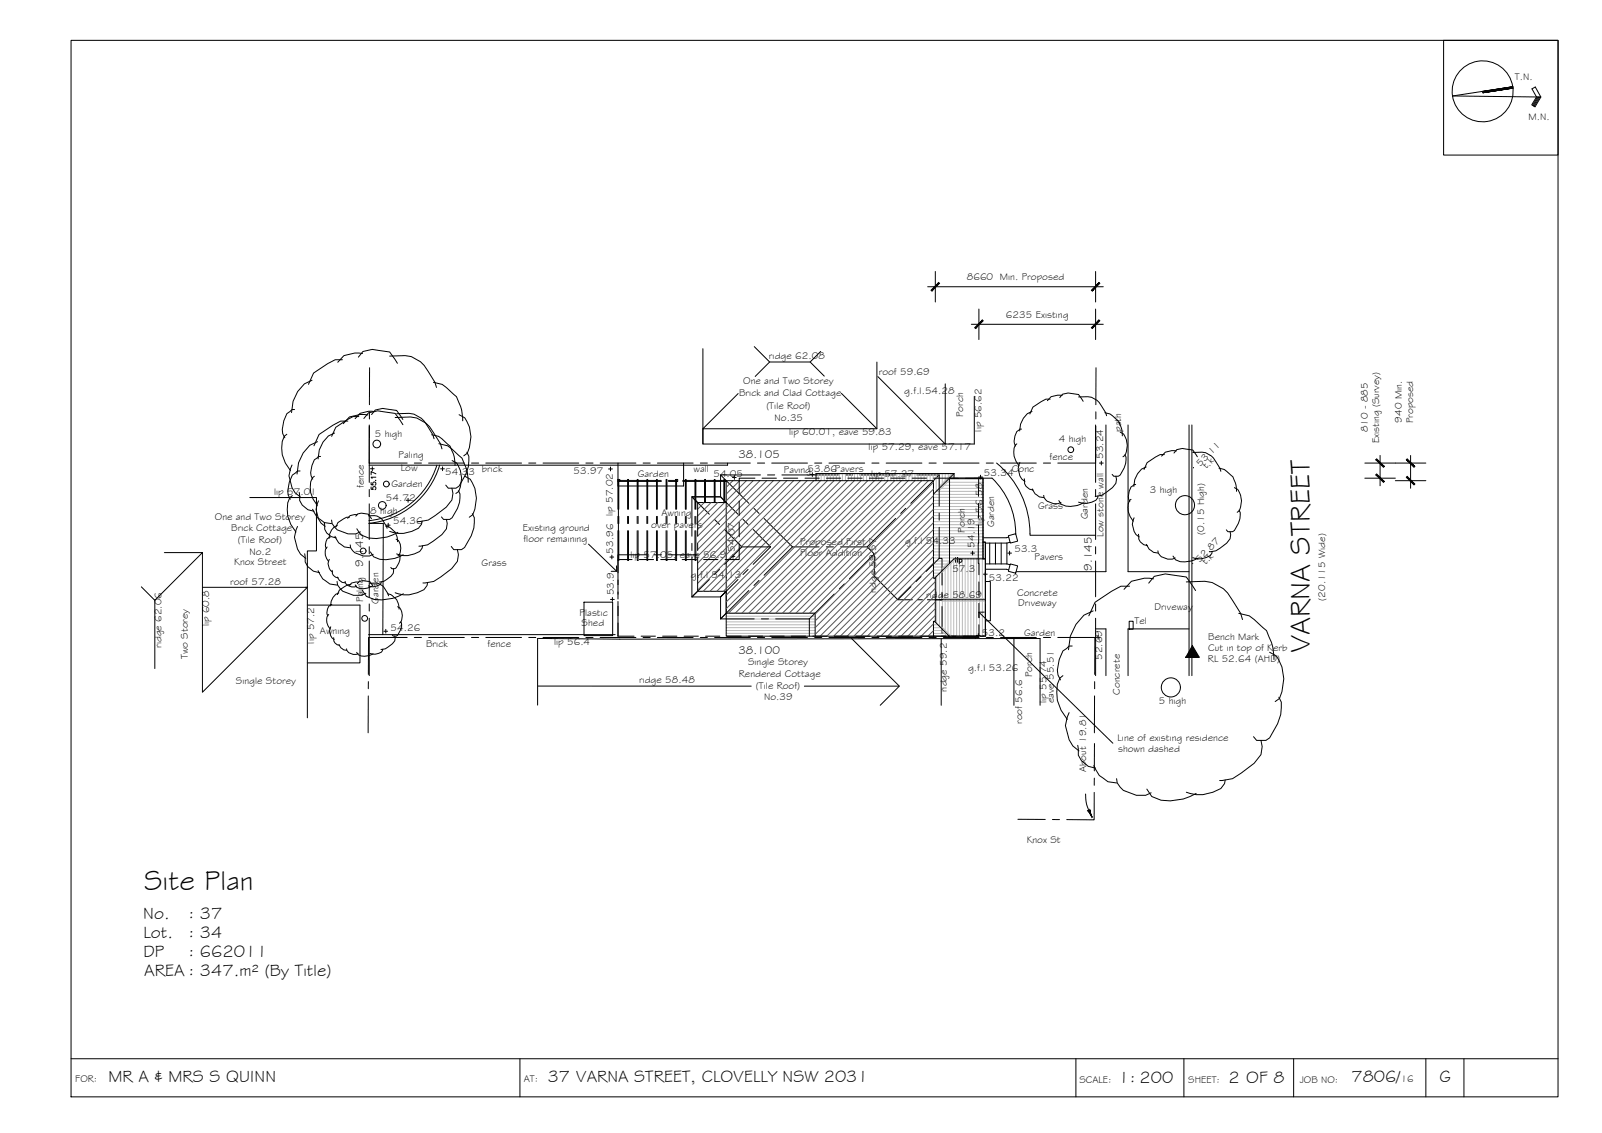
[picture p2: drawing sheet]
<svg xmlns="http://www.w3.org/2000/svg" width="420mm" height="297mm" viewBox="0 0 420 297" stroke-linecap="round" stroke-linejoin="round" font-family="sans-serif">
<!-- layer: HATCH -->
<g fill="none" stroke="#bababa" stroke-width=".26">
<path d="M214.6 124.2v1.8M215.4 124.2v1.8M216.2 124.2v1.8M217 124.2v1.8M217.8 124.2v1.8M218.6 124.2v1.8M219.4 124.2v1.8M220.1 124.2v1.8M220.9 124.2v1.8M221.7 124.2v1.8M222.5 124.2v1.8M223.3 124.2v1.8"/>
<path d="M224.1 124.2v1.8M224.9 124.2v1.8M225.7 124.2v1.8M226.5 124.2v1.8M227.3 124.2v1.8M228.1 124.2v1.8M228.9 124.2v1.8M229.7 124.2v1.8M230.4 124.2v1.8M231.3 124.2v1.8M232 124.2v1.8M232.8 124.2v1.8"/>
<path d="M233.6 124.2v1.8M234.4 124.2v1.8M235.2 124.2v1.8M236 124.2v1.8M236.8 124.2v1.8M237.6 124.2v1.8M238.4 124.2v1.8M239.2 124.2v1.8M240 124.2v1.8M240.8 124.2v1.8M241.6 124.2v1.8M242.4 124.2v1.8"/>
<path d="M243.1 124.2v1.8M244 124.2v1.8M244.7 124.2v1.8M244.8 129.6h13M244.8 130.4h13M244.8 131.2h13M244.8 132h13M244.8 132.8h13M244.8 133.6h13M244.8 134.4h13M244.8 135.2h13M244.8 136h13"/>
<path d="M244.8 136.8h13M244.8 137.6h13M244.8 138.3h13M244.8 139.1h13M244.8 139.9h13M245.5 124.2l.1 4.6h12.2M246.3 124.2v3.3M246.9 128h10.9M247.1 124.2v2.6M247.6 127.2h10.2M247.9 124.2v1.8M248.4 126.4h9.4"/>
<path d="M248.7 124.2v1M249 125.6h8.8M249 125.8l-2.7 2.8M249.5 124.2v.2M249.7 124.2l-3.4 3.4M250.2 124.7l-.7 .7M244.8 140.7h13M244.8 141.5h13M244.8 142.3h13M244.8 143.1h13M244.8 143.9h13M244.8 144.7h13"/>
<path d="M244.8 145.5h13M244.8 146.3h13M244.8 147.1h4.8M244.8 147.9h3.5M244.8 148.7h2.8M244.8 149.5h2.3M244.8 150.3h1.7M244.8 151h.9M244.8 147.9h.1M245.6 151.1v12.3M246.4 150.3v13.9M247 156.9h11.4"/>
<path d="M247 157.6h11.4M247.1 149.6v15.3M247.9 148.8v16.9M248.6 148.1v18.3M249 147.2l-2 1.9M249.4 147.3v19.5M250.1 146.6v20.2M250.6 146.5l-3.6 3.6M250.9 146.5v20.3M251.6 146.5v20.3M252.4 146.5v20.3M253.1 146.5v20.3"/>
<path d="M253.9 146.5v20.3M254.6 146.5v20.3M255.4 146.5v20.3M256.1 146.5v20.3M256.9 146.5v20.3v-9.6M257.6 146.5v20.3M258.4 146.5v20.3v-9.6M190.5 165.3h23.3M190.5 164.5h23.3M190.5 163.8h23.3M190.5 163h23.3M190.5 162.3h23.3"/>
<path d="M190.5 161.6h23.3M190.5 160.8h23.3M190.5 166h23.3M244.8 166.1h3.4M244.8 165.3h2.7M244.8 164.6h1.9M244.8 163.8h1.2M244.8 163.1h.4M247 164.4l2.5 2.4M247 165.3l1.5 1.5"/>
</g>
<!-- layer: BORDER -->
<g fill="none" stroke="#000" stroke-width=".26">
<path d="M18.6 10.6h390v277h-390zM378.6 10.6h30v30.1h-30zM396.8 22.7l-15.8 2.5 23.1 .2-1.4-2.6-.9 .5 1.2 2.1-1.3 2.1 .9 .5 1.5-2.6M396.8 23.1l-7.9 1.2M403.3 25.4l-1.3 2.2M403.5 25.4l-1.3 2.4M403.8 25.4l-1.4 2.5M18.6 277.6h390M136.4 277.6v10M282.2 277.6v10M310.5 277.6v10M339.3 277.6v10"/>
<path d="M374 277.6v10M383.9 277.6v10"/>
<circle cx="388.8" cy="23.9" r="8"/>
</g>
<g fill="#000" stroke="#000" stroke-width=".26">
<path d="M388.9 24l7.9-1.3zM388.9 24l7.9-1.3v.4z"/>
<path d="M388.9 24v.3l7.9-1.2zM388.9 24.3l7.9-1.2z"/>
</g>
<!-- layer: DIMENSION -->
<path d="M243.3 75.2h46.1M245.3 71.2v8M287.3 71.2v8M254.7 85h34.7M256.7 81v8M287.3 81v8M362 119.4v8M370 119.4v8.6M358 121.4h16M358 125.4h8M366 126h8" fill="none" stroke="#000" stroke-width=".26"/>
<!-- layer: 0 -->
<g fill="#000" stroke="#000" stroke-width=".26">
<path d="M246.2 74.1l-1.8 2.2 2-2zM246.2 74.1l-1.8 2.2-.2-.2z"/>
<path d="M288.2 74.1l-2 2 .3 .2zM288.2 74.1l.2 .2-1.9 2z"/>
<path d="M257.6 83.9l-1.8 2.2 2.1-2zM257.6 83.9l-1.8 2.2-.2-.2z"/>
<path d="M288.2 83.9l-2 2 .3 .2zM288.2 83.9l.2 .2-1.9 2z"/>
<path d="M361.1 124.3l-.2 .2 2.2 1.8zM360.9 124.5l2.2 1.8-.3 .2z"/>
<path d="M360.9 120.5l1.9 2 .3-.2zM360.9 120.5l.2-.2 2 2z"/>
<path d="M369.1 124.9l-.2 .2 2.2 1.8zM368.9 125.1l2.2 1.8-.3 .2z"/>
<path d="M368.9 120.5l1.9 2 .3-.2zM368.9 120.5l.2-.2 2 2z"/>
</g>
<!-- layer: BOUNDARY -->
<g fill="none" stroke="#000" stroke-width=".26">
<path d="M96.9 96.4v9.7M287.5 96.4l-.1 9.7M96.8 111.4v15.1M96.9 111.7l-.1 9.7h10M96.9 108v1.8M287.3 111.4v15.1M287.4 111.7l-.1 9.7h-9.9M287.4 108v1.8M96.8 128.3v1.9M96.8 132.1v9.3M108.7 121.4h1.8M112.4 121.4h9.4"/>
<path d="M123.7 121.4h1.8M127.4 121.4h9.4M138.7 121.4h1.8M142.4 121.4h9.4M153.7 121.4h1.8M157.4 121.4h9.4M168.7 121.4h1.8M172.4 121.4h9.4M183.7 121.4h1.8M187.4 121.4h9.4M198.7 121.4h1.8M202.4 121.4h9.4"/>
<path d="M213.7 121.4h1.8M217.4 121.4h9.4M228.7 121.4h1.8M232.4 121.4h9.4M243.7 121.4h1.8M247.4 121.4h9.4M258.7 121.4h1.8M262.4 121.4h9.4M273.6 121.4h1.9M287.3 128.3v1.9M287.3 132.1v9.3M96.8 143.3v1.9"/>
<path d="M96.8 147.1v9.4M96.8 158.3v1.9M287.3 143.3v1.9M287.3 147.1v9.4M287.3 158.3v1.9M96.6 178.7v1.9M96.7 167.1l-.1 9.7M96.8 167.1h10M96.8 162.1v15M108.7 167.1h1.8M112.4 167.1h9.4M123.7 167.1h1.8"/>
<path d="M127.4 167.1h9.4M138.7 167.1h1.8M142.4 167.1h9.4M153.7 167.1h1.8M157.4 167.1h9.4M168.7 167.1h1.8M172.4 167.1h9.4M183.7 167.1h1.8M187.4 167.1h9.4M198.7 167.1h1.8M202.4 167.1h9.4M213.7 167.1h1.8"/>
<path d="M217.4 167.1h9.4M228.7 167.1h1.8M232.4 167.1h9.4M243.7 167.1h1.8M247.4 167.1h9.4M258.7 167.1h1.8M262.4 167.1h9.4M273.6 167.1h1.9M277.4 167.1h9.9M287.1 178.7v1.9M287.2 167.1l-.1 9.7M287.3 162.1v15"/>
<path d="M96.6 182.4l-.1 9.7M287 194.9v7.2M287.1 182.4l-.1 9.7M267 214.8h7.1M276 214.9h1.9M287 207.7v7.2h-7.2M287 204v1.9"/>
</g>
<!-- layer: EXISTING -->
<g fill="none" stroke="#000" stroke-width=".26">
<path d="M290.1 111.4v38.5h-23.6M295.9 111.4v38.5h16M311.9 111.4v65.7M312.6 111.4v65.7M114.6 121.9a20.8 20.8 0 0 1-17.8 14.6M115.3 121.9a21.5 21.5 0 0 1-18.5 15.3h3.7l-.1 29.2M162.1 125.7h.5v.5h-.5zM162.1 121.4v6h17.2v-6M177.3 125.7h.4v.5h-.4zM190.8 121.4v.6h-94M193.9 131.4v3.7M193.9 137v3.7"/>
<path d="M198 125.4h-4.1v4.1M199.9 125.4h3.7M205.5 125.4h3.7M211.1 125.4h3.8M216.8 125.4h3.7M222.4 125.4h3.7M228 125.4h3.7M233.6 125.4h3.8M239.3 125.4h3.7M244.9 125.4h6.4M253.2 125.4h3.5l-.1 4.7M256.6 137.6v10.1h.1v3"/>
<path d="M256.6 132v3.8M256.7 125.4l3.5-.1a20.2 20.2 0 0 1 6.2 14.6M261.4 121.4a24 24 0 0 1 8.7 18.9h17.2M153.2 157.9h7.5v8.7h-7.5zM162.1 152.1v3.7M162.1 157.7v3.7M165.8 146.7h-3.7v3.5M167.7 146.7h3.7M173.3 146.7h3.7M178.9 146.7h3.8M184.5 146.7h3.8M193.9 142.6v4.1h-3.7"/>
<path d="M256.7 152.6v3.7M256.7 158.2v3.7M258.5 147.8h5.6M258.5 149.2h5.4l.6 .2M258.5 142.4h5.6M259.6 142.4v5.4M261.1 142.4v5.4M262.6 142.4v5.4M264.1 142.4v5.4M264.1 147.8l.8 .3M264.5 140.5l1.9-.6 .5 2-1.9 .5zM264.5 140.8l-.6 .2h-6.1"/>
<path d="M264.9 142.2l-.8 .2M265 147.8l1.9 .6-.5 1.9-1.9-.5zM96.7 166.4h64.6M162.1 163.3v3.5h4.2M168.2 166.8h3.7M173.8 166.8h3.7M179.4 166.8h3.8M185 166.8h3.8M190.7 166.8h3.7M196.3 166.8h3.7M201.9 166.8h3.8M207.5 166.8h3.8"/>
<path d="M213.2 166.8h3.7M218.8 166.8h3.7M224.4 166.8h3.8M230 166.8h3.8M235.7 166.8h3.7M241.3 166.8h3.7M246.9 166.8h3.8M256.7 163.8v3h-4.2M287.3 164.9h2.8v12.2M311.9 164.9h-16v12.2"/>
</g>
<!-- layer: ROOFPLAN EXIST. -->
<g fill="none" stroke="#000" stroke-width=".26">
<path d="M184.3 91.4v25h71.2v-12.5M197.8 90.9l4.1 4h10.6l2.8-2.8M201.9 94.9l-3.8 3.8M212.5 94.9l3.7 3.7M230 94.9v17.5h-45.7v4M230.2 98.7l17.7 17.7v-15.8M193.6 103.2l-9.3 9.2M220.7 103.1l9.3 9.3M65.5 130.4h17.5v14h-2.4v9.6M162.1 133.5v-7.8h.2v7.8M162.1 139.1v7.8h.2v-7.8M162.1 135.4v1.9"/>
<path d="M162.1 126.2h11.4M162.1 126h11.3M162.2 125.7v21.2M162.3 135.4v1.9M164.6 133.5v-7.8h.2v7.8M164.6 139.1v7.8h.2v-7.8M164.6 135.4v1.9M164.8 135.4v1.9M167.1 133.5v-7.8h.3v7.8M167.1 139.1v7.8h.3v-7.8M167.1 135.4v1.9M167.4 135.4v1.9"/>
<path d="M169.7 133.5v-7.8h.2v7.8M169.7 139.1v7.8h.2v-7.8M169.7 135.4v1.9M169.9 135.4v1.9M172.2 133.5v-7.8h.2v7.8M172.2 139.1v7.8h.2v-7.8M172.2 135.4v1.9M172.4 135.4v1.9M174.7 133.5v-7.8h.2v7.8M174.7 139.1v7.8h.2v-7.8M174.7 135.4v1.9M174.9 135.4v1.9"/>
<path d="M175.3 126h1.9M175.3 126.2h1.9M177.2 133.5v-7.8h.2v7.8M177.2 139.1v7.8h.2v-7.8M177.2 135.4v1.9M177.4 135.4v1.9M179.1 126h11.3M179.1 126.2h11.4M179.8 133.5v-7.8h.2v7.8M179.8 139.1v7.8h.2v-7.8M179.8 135.4v1.9M180 135.4v1.9"/>
<path d="M182.3 133.5v-7.8h.2v7.8M182.3 139.1v7.8h.2v-7.8M182.3 135.4v1.9M182.5 135.4v1.9M184.8 131.8v-6.1h.2v6.1M187.3 131.8v-6.1h.2v6.1M189.9 131.8v-6.1h.2v6.1M249 125.4h8.8v21.1h.7v20.3h-13.7M40.6 157.4v17.9M43.1 144.9h10l-12.5 12.5-3.5-3.5M53.1 144.9v36.6l27.5-27.5M53.1 154h27.5"/>
<path d="M80.6 154v34.2M80.6 158.6h13.8v15.2h-13.8M162.1 155.2v1.8M162.1 158.9v7.9M169.7 145.5h-7.6v7.8M171.6 145.5h1.9M175.3 145.5h7.7M257.8 142.1h.6v4.4M258.5 152.5h1.2v10.3h-1.2M141 179.9h56M211 179.9h24.8M223.4 167.4l12.5 12.5-5 5"/>
<path d="M246.9 167.4v17.5M265.9 167.4v17.5M141 184.9v-17.5l21.5 .2 110.3-.2v17.5"/>
</g>
<!-- layer: NEWWORK -->
<path d="M190.5 126h54.3v25.6h.5v11.3h-.5v3.9h-31v-6h-23.3zM214 124.2h36.2v1.2M214 124.2h36.2l-5.4 5.4M214 124.2v1.8M249 125.4h8.8v21.1M249 125.4v22.3M245.3 157.2h13.2M257.8 142.1h.6v4.4M257.8 146.5h.6l.1 20.3h-13.7M257.8 146.5h-7.6l-5.1 5.1M190.5 160.8v6h23.3M245.1 162.9l3.9 3.9" fill="none" stroke="#000" stroke-width=".26"/>
<!-- layer: VEGSPREAD -->
<g fill="none" stroke="#000" stroke-width=".26">
<path d="M81.8 99.7l-2 .9-1.7 2.1-1.2 2.5-.4 3M89.8 94.3h-1.9l-2 1.1-3.7 2.4-1.3 3M94 93.6l1.2-1.4 2.4-.6 4.6 .7 2 2.9M95.1 92.7l-2.1-.1-2.8 .6-1.6 1.8M102.2 93.4l4-.2a7.4 7.4 0 0 1 6.1 4.2l1.8 2.8 .4 1.4M75.2 113.8l-.6 .6a8.3 8.3 0 0 0 1.6 9M77.3 107.4h-.7l-1.4 1.1-.8 1.8-.4 2.3 .2 1.1 .5 1.1M83.3 115.8l-2 .9-1.8 2.1-1.2 2.5-.4 3M84.1 119.7h-.6l-1 .8-.7 1.5-.3 1.9 .1 .8 .4 .9M87.7 113.5a6.9 6.9 0 0 0-4.3 6.8M91.2 110.4h-1.8l-2.1 1.1-3.6 2.4-1.4 3M94.1 109.2h-1.5l-4.5 2.8-1.1 2.4"/>
<path d="M95.4 109.7l1.2-1.5 2.5-.5 4.5 .7 2.1 3M96.5 108.8l-2-.1-2.9 .6-1.6 1.8M97.5 108.7l.9-1.2 2-.4 3.6 .5 1.6 2.4M98.3 107.9l-1.6-.1-2.3 .6-1.3 1.4M103.6 109.5l4.1-.2a7.5 7.5 0 0 1 6.1 4.2l1.7 2.8 .4 1.4M104 108.5l3.3-.1a5.9 5.9 0 0 1 4.8 3.3l1.4 2.3 .3 1M113.2 114l1.8 .4 .9 .6 2.2 2 .4 1.1a7.7 7.7 0 0 1 .8 3.9M113.7 100.2l2.3 .6 3.7 3.2a12.1 12.1 0 0 1 1.7 6.3M115.1 116.3l2.3 .6 3.8 3.2a12.1 12.1 0 0 1 1.6 6.3M120.4 108.7l1.5 .8a8.9 8.9 0 0 1 .7 9.3l-1 .7M122.4 118.5l.6 1.1a10.6 10.6 0 0 1-2.6 7.8l-.8 .6h-2l-.7-.8M266.7 116.4a3.1 3.1 0 0 0-.7 3.2l.5 1.3 .8 1.2"/>
<path d="M267.9 112.5a2.26 2.26 0 0 0-1.7 1.8l-.2 1.3 .4 1.3M270.7 107.9a5.2 5.2 0 0 0-3.3 5.1M275.4 104.6h-1.1l-3.4 2.1-.8 1.8M277.9 104.2l.8-.9 1.4-.3 2.8 .4 1.2 1.8M278.6 103.7l-1.2-.1-1.7 .4-1 1M282.9 104.1a5.1 5.1 0 0 1 6 2.4l1.1 1.7 .2 .8M289.8 108.2a5.4 5.4 0 0 1 3.9 3.1l.5 1.3 .2 1.7M293.8 113.3l.9 .5a5.5 5.5 0 0 1 .4 5.6l-.6 .4M295 119.2a4 4 0 0 1-.2 3.5l-1 1.8-.5 .4h-1.2l-.4-.5M305.4 119.2h-1.1l-3.5 2.1-.8 1.8M307.9 118.8l.7-.9 1.5-.3 2.7 .4 1.2 1.8M308.5 118.2l-1.2-.1-1.7 .4-.9 1.1"/>
<path d="M312.8 118.6a5 5 0 0 1 6.1 2.4l1 1.7 .3 .9M76.6 121.9l-.8 2.8 .8 3.2 .8 1.3 1.3 1.1M76.7 129.9l-.7 .6a8.4 8.4 0 0 0 1.6 9M78 138l-.4 1a6.5 6.5 0 0 0 2.6 7.4M78.5 129.1l.1 .8a3.8 3.8 0 0 0 3.8 4.1M78.7 123.5h-.7l-1.3 1.1-.8 1.8-.4 2.3 .1 1.1 .5 1.1M82 133.5l1.2 2.2 1.9 1.3 1.9 .3M82.5 124.9l-.6 .4a6.6 6.6 0 0 0 1.3 7.2M83.5 131.3a5 5 0 0 0 1.8 6.7M85.1 137l.1 .7a3 3 0 0 0 3 3.3M87 136.3l.1 1 .7 .9a5.9 5.9 0 0 0 6.7 1.2M88.5 137.8a3.5 3.5 0 0 0-2.2 3.4"/>
<path d="M91.6 135.6h-.7l-2.3 1.4-.5 1.2M93.3 135.3l.5-.6 1-.2 1.8 .3 .8 1.2M93.6 138.6l1.1 1.6a9.9 9.9 0 0 0 9.7-.6M93.8 135a2.61 2.61 0 0 0-2.6 .9M96.6 135.2a3.4 3.4 0 0 1 4.1 1.7l.8 1.6M101.2 138a4 4 0 0 1 3.1 4M110.7 136.6l-.1 .8-.8 1.1a8.3 8.3 0 0 1-7.6 .8M117.1 136.2l.2 1.1-.2 1.4-1.2 1.5-3.8 2.6-2.2 .4M118.5 128l.3 1.3-.3 1.8-1.5 1.9-4.7 3.3-2.8 .5M118.6 120.7l1.2 .7a7.3 7.3 0 0 1 .5 7.4l-.7 .6M120.2 128.6l.4 .9a8 8 0 0 1-2.7 6.7h-1.6l-.5-.7M121.8 124.8l1.5 .8a8.9 8.9 0 0 1 .7 9.3l-.9 .7"/>
<path d="M123.9 134.7l.5 1a10.6 10.6 0 0 1-2.6 7.8l-.8 .6h-2l-.7-.8M267.5 121.2a3.8 3.8 0 0 0 1.3 5M268.6 125.5l.1 .5a2.29 2.29 0 0 0 2.3 2.5M270.7 128.2a3.1 3.1 0 0 0 3 2.2M273.7 129.9l.1 .5a3.3 3.3 0 0 0 4.5 1.3M277.7 131.2l.6 1a6.1 6.1 0 0 0 5.9-.4M288 130l-.1 .5-.5 .7a5 5 0 0 1-4.5 .4M292.7 124.9l.1 .8-.1 1-.9 1.1-2.9 2.1-1.7 .2M296.6 130.9a3.1 3.1 0 0 0-.7 3.2l.5 1.3 .8 1.2M297.4 135.8a3.8 3.8 0 0 0 1.4 5M297.9 127a2.26 2.26 0 0 0-1.8 1.8l-.2 1.4 .4 1.3M300.6 122.4a5.2 5.2 0 0 0-3.2 5.1"/>
<path d="M319.7 122.7a5.5 5.5 0 0 1 4 3.1l.5 1.3 .1 1.7M322.6 139.4l.2 .8-.2 1.1-.9 1.1-2.8 2-1.7 .2M323.8 127.8l.8 .5a5.5 5.5 0 0 1 .4 5.6l-.5 .4M325 133.7a4 4 0 0 1-.2 3.5l-1 1.9-.5 .3h-1.3l-.4-.5M79.9 145.2l.1 .8a3.8 3.8 0 0 0 3.8 4.1M83.4 149.6l1.2 2.2 1.9 1.3 1.9 .3M85.8 143.4a2.94 2.94 0 0 0 .4 3.8M86.4 146.7a2.43 2.43 0 0 0 .8 3.3M86.6 140.8a1.84 1.84 0 0 0-1.3 2.1l.3 .9M87 158.5a1.88 1.88 0 0 0-1.3 2.1l.3 .9M87.1 149.5a1.68 1.68 0 0 0 1.6 2M87.8 140.6a4.1 4.1 0 0 0 4 3"/>
<path d="M88.4 152.4l.1 1 1.4 1.6 2.8 1.1h2l1.3-.6M88.5 151.3a2.03 2.03 0 0 0 2 1.5M88.9 155.4a3.4 3.4 0 0 0-2.2 3.4M90.5 152.4l.1 .4a2.2 2.2 0 0 0 2.9 .9M91.8 142.8l.2 .8a4.4 4.4 0 0 0 5.9 1.7M92 153.3h-.7l-2.3 1.4-.5 1.2M93.2 153.3a2.7 2.7 0 0 0 3.7 .7l.6-.3M93.7 153l.5-.6 1-.2 1.8 .3 .8 1.2M94.1 152.6a2.5 2.5 0 0 0-2.5 1M95 154.7l1.1 1.7a10.1 10.1 0 0 0 9.7-.7M97 152.9a3.4 3.4 0 0 1 4 1.6l.9 1.7M97.1 144.7l.9 1.3a8 8 0 0 0 7.8-.5"/>
<path d="M100 152.5v.4a2.89 2.89 0 0 1-3.4 .7M101.6 155.7a3.9 3.9 0 0 1 3.1 4M103.1 149.1l.1 .5a3.9 3.9 0 0 1-3.5 3h-.2M103.9 141.4a2.81 2.81 0 0 1 .5 4.3M104.3 159.1a2.58 2.58 0 0 1 1.1 3.4l-.3 .6-.3 .3M104.7 145.3a3.4 3.4 0 0 1-1.1 3.8h-.8l-.3-.3M110.8 143.1l-.1 .6-.6 .9a6.6 6.6 0 0 1-6.1 .6M112.1 152.7l-.1 .8-.8 1.1a8.2 8.2 0 0 1-7.6 .8M120 144.1l.2 1.3-.2 1.8-1.5 1.9-4.7 3.3-2.9 .4M296.3 153.7h-2.3l-2.4 1.3-4.4 2.9-1.6 3.6M298.6 140.1l.1 .4a2.28 2.28 0 0 0 2.2 2.5M300.7 142.7a3.1 3.1 0 0 0 3 2.3"/>
<path d="M301.3 152.9l1.4-1.8 2.9-.6 5.5 .8 2.5 3.5M302.6 151.8l-2.5-.2-3.4 .8-1.9 2.1M303.7 144.4l.1 .6a3.2 3.2 0 0 0 4.4 1.3M307.6 145.8a2.5 2.5 0 0 0 3.1 1.5l1.7-.2 1.7-.7M311.1 152.6l4.9-.2a8.8 8.8 0 0 1 7.3 5l2.1 3.4 .5 1.6M317.9 144.6l-.1 .5a4.4 4.4 0 0 1-4.5 1.3l-.5-.2M86.2 161.1a2.84 2.84 0 0 0 .4 3.8M86.7 164.3a2.49 2.49 0 0 0 .9 3.4M87.5 167.2a1.66 1.66 0 0 0 1.6 2M88.9 169a2.08 2.08 0 0 0 2 1.5M90.9 170.1l.1 .4a2.17 2.17 0 0 0 2.9 .8M93.5 171a2.72 2.72 0 0 0 3.8 .7l.6-.3"/>
<path d="M100.4 170.2l-.1 .3a2.95 2.95 0 0 1-3.3 .8M103.5 166.8v1.2a5.2 5.2 0 0 1-3.6 2.3M105.1 163a3.4 3.4 0 0 1-1.1 3.8h-.8l-.3-.4M278.8 177.1l-.8 .7a10 10 0 0 0 1.9 10.8M281.2 169.4h-.8l-1.6 1.3-1 2.2-.5 2.8 .2 1.3 .6 1.3M286.7 160.2l-2.4 1.1-2.1 2.4-1.5 3.1-.5 3.5M324.9 160.8l2.7 .7 1.3 .9 3.3 2.9 .6 1.7a11.8 11.8 0 0 1 1.3 5.9M333 171l1.8 1a10.8 10.8 0 0 1 .8 11.1l-1.2 .8M280.4 186.8l-.5 1.2-.5 2.2 1 3.7 1 1.7 1.6 1.3M282.7 195.4l.1 2.6 .8 1.4 1.8 1.5 1.9 .5M330.7 194.1l.3 1.6-.3 2.1-1.8 2.3-5.6 4-3.4 .5M335.4 182.8l.6 1.3-.1 3.2-.8 2.5-2.1 3.7-1 .6h-2.4l-.8-1"/>
<path d="M286.9 200.7l1.4 2.6 2.3 1.6 2.2 .4M292.8 204.1l.2 1.2 1.6 1.9 3.4 1.3h2.5l1.4-.7M300.8 206.9l1.3 1.9a11.9 11.9 0 0 0 11.6-.8M321.3 204.5l-.1 .9-1 1.3a10 10 0 0 1-9.1 1"/>
<circle cx="98.8" cy="116.4" r="1.01"/>
<circle cx="280.8" cy="117.9" r=".75"/>
<circle cx="100.3" cy="132.5" r="1.01"/>
<circle cx="101.3" cy="126.9" r=".75"/>
<circle cx="310.8" cy="132.4" r="2.51"/>
<circle cx="95.2" cy="144.4" r=".75"/>
<circle cx="95.6" cy="162.1" r=".75"/>
<circle cx="307.1" cy="180.2" r="2.51"/>
</g>
<!-- layer: TEXT -->
<path d="M296.1 162.9h1.1v2h-1.1zM284.7 208.2l.2 2.2 .7 2.2 .2-.2v-.3M285.2 212.4l1.3 1.9" fill="none" stroke="#000" stroke-width=".26"/>
<g fill="#000" stroke="#000" stroke-width=".26">
<path d="M285.7 212.5l.1-.1 .1 .9zM286.1 213.4l.4 .9z"/>
<path d="M312.7 169.3l1.8 3h-3.5zM311 172.3h3.5z"/>
<path d="M285.7 212.5l.2 .8zM285.4 212.7l.3 .3v-.5z"/>
<path d="M285.8 212.4l.1 1zM285.8 212.4l.1 1z"/>
<path d="M285.9 212.9l.1 .5zM285.9 212.9l.1 .5z"/>
<path d="M286 213l.1 .6zM286 213l.1 .6z"/>
</g>
<!-- layer: BLD_ADJ -->
<path d="M80.1 154h.5M80.6 147.9h.1" fill="none" stroke="#545454" stroke-width=".26"/>
<!-- layer: HGTS_11 -->
<g fill="none" stroke="#000" stroke-width=".26">
<path d="M97.1 122.9h1M97.3 127.7v.6h.6a.44 .44 0 0 1 0-.6 .44 .44 0 0 1 .6 .1 .44 .44 0 0 1-.2 .6M97.3 126.5v.6h.6a.45 .45 0 0 1 0-.6 .45 .45 0 0 1 .6 .1 .45 .45 0 0 1-.2 .6M97.6 122.4v1M98.5 125.9v.1M98.6 125.1h-1.3l.3 .3M98.6 124.2l-1.3-.6v.9M101.3 137.7h1M101.8 137.2v1M106.5 131.2h1M107 130.7v1M115.6 122.9h1"/>
<path d="M116.1 122.4v1M159.6 123h1M160.1 122.4v1.1M192.1 125.2h1M192.6 124.7v1M212.5 124.4h1.1M213 123.9v1M256.7 125.1h1M257.2 124.6v1M288.4 121.4h1M288.8 120.9v1M313 122.5v.2"/>
<path d="M160 146h1M160.1 157.2h1M160.5 145.5v1M160.6 156.6v1M191.7 145.9h1M192.2 145.3v1.1M250.6 146.2v1.2M251.1 146.2h.1M251.1 146.6v.8M251.6 146.8a.4 .4 0 0 1 .6-.1 .4 .4 0 0 1 0 .6 .4 .4 0 0 1-.6-.1M251.6 146.6v1.2M254.6 145h1"/>
<path d="M255.1 144.5v1M257.9 150.5h1M258.4 150v1M264.3 145h1M264.8 144.5v1M312.8 147.7v.1M100.7 165.5h1M101.2 165v1M256.1 166.6h1M256.6 166.1v1M287.5 167.1h1M288 166.6v1"/>
</g>
<!-- layer: 0 -->
<path d="M154.4 142.7l7.3 7.1M161.7 148.4v1.4h-1.4M256.7 160.5l35.2 34.4M258.2 160.5h-1.5l.1 1.4" fill="none" stroke="#000" stroke-width=".26"/>
<!-- layer: ROOFPLAN NEW -->
<g fill="none" stroke="#000" stroke-width=".26">
<path d="M181.5 130.3h7.5l1.5 1.5h-7.5zM181.5 130.3l4.5 4.5M183 131.8v8.8M187.4 136.2l1.3 1.3M189 124.5l7.4 7.5M189 130.3l4.6 4.5M190 138.8l4.6 4.6-4.6 4.5M194.9 136.2l1.3 1.3M197.5 138.8l4.6 4.6-4.6 4.5M197.7 133.3l1.4 1.3M199.4 124.5h-10.4v5.8h-7.5v10.3M200.4 135.9l7.4 7.5h7"/>
<path d="M201.3 124.5h1.9M205.1 124.5h14.8M221.7 124.5h1.9M225.5 124.5h9.4M234.9 135.9l-7.5 7.5h-6.9M236.7 124.5h1.9M237.5 133.3l-1.3 1.3M240.5 124.5h5.8M246.3 124.5l-7.4 7.5M246.3 124.5v8.1M246.3 134.5v1.9M246.3 138.3v8.1"/>
<path d="M181.5 156.5l1.5-1.5h7.5l-1.5 1.5zM181.5 142.4v1.9M181.5 146.2v10.3l4.5-4.6M183 142.4v1.9M183 146.2v8.8M188.7 149.3l-1.3 1.3M189 156.5l1.5-1.5v5.8l-1.5 1.5zM193.6 151.9l-4.6 4.6M194.6 143.4h7.5M196.2 149.3l-1.3 1.3M196.4 154.8l-7.4 7.5h8.8M199.1 152.2l-1.4 1.3"/>
<path d="M207.8 143.4l-7.4 7.4M216.7 143.4h1.9M218.8 155.7l-6.5 6.6M221.5 153.1l-1.4 1.3M227.4 143.4l1.9 1.8-6.5 6.6M229.3 145.2v5.9l6.2 6.1h3.8M238.9 153.8l-3.4 3.4M240.6 157.2h1.3M241.6 151.1l-1.4 1.4M243.2 157.2h3.9M246.3 146.4h.8v7M246.3 146.4l-3.4 3.4"/>
<path d="M247.1 155.3v1.9M247.1 159v7M199.7 162.3h1.9M203.4 162.3h8.9M212.3 162.3v4.5"/>
</g>
<!-- layer: HATCH -->
<g fill="none" stroke="#545454" stroke-width=".26">
<path d="M184.7 131.8l-1.7 1.7M186.5 131.8l-3.5 3.5M188.2 131.8l-5.2 5.2M190 131.8l-7 7M192.2 126l-1.7 1.8M194 126l-3.5 3.5M195.8 126l-5.3 5.3M197.5 126l-14.5 14.6M199.3 126l-16.3 16.3M201.1 126l-18.1 18.1M202.8 126l-19.8 19.9M204.6 126l-21.6 21.6"/>
<path d="M206.4 126l-23.4 23.4M208.1 126l-25.1 25.2M209.9 126l-26.9 26.9M211.7 126l-28.7 28.7M213.5 126l-29.1 29M215.2 126l-29 29M217 126l-29 29M218.7 126l-29 29M220.5 126l-30 30.1M222.3 126l-31.8 31.8M224.1 126l-33.6 33.6M225.8 126l-34.7 34.8"/>
<path d="M227.6 126l-34.8 34.8M229.3 126l-34.7 34.8M231.1 126l-34.7 34.8M232.9 126l-34.8 34.8M234.7 126l-34.8 34.8M236.4 126l-34.7 34.8M238.2 126l-34.8 34.8M240 126l-34.8 34.8M241.7 126l-34.7 34.8M243.5 126l-34.7 34.8M244.8 126.4l-34.3 34.4M244.8 128.2l-32.5 32.6"/>
<path d="M244.8 130l-31 31M244.8 131.8l-31 31M244.8 133.5l-31 31M244.8 135.3l-31 31M244.8 137l-29.7 29.8M244.8 138.8l-27.9 28M244.8 140.6l-26.2 26.2M244.8 142.4l-24.4 24.4M244.8 144.1l-22.6 22.7M244.8 145.9l-20.9 20.9M244.8 147.7l-19.1 19.1M244.8 149.4l-17.3 17.4"/>
<path d="M244.8 151.2l-15.6 15.6M245.3 152.5l-14.3 14.3M245.3 154.3l-12.5 12.5M245.3 156l-10.8 10.8M245.3 157.8l-9 9M245.3 159.6l-7.2 7.2M244.8 163.6l-3.2 3.2M244.8 165.3l-1.4 1.5M245.3 161.3l-5.5 5.5"/>
</g>
<g font-size="7.5">
<text x="343.5" y="171.2" transform="rotate(-90 343.5 171.2)">VARNA STREET</text>
<text x="37.8" y="233.3">Site Plan</text>
</g>
<g font-size="4.5">
<text x="37.6" y="240.8">No.</text>
<text x="37.6" y="245.8">Lot.</text>
<text x="49.4" y="240.8">: 37</text>
<text x="49.4" y="245.8">: 34</text>
<text x="37.6" y="250.9">DP</text>
<text x="49.4" y="250.9">: 662011</text>
<text x="37.8" y="255.9">AREA : 347.m² (By Title)</text>
<text x="28.4" y="283.6">MR A &amp; MRS S QUINN</text>
<text x="143.6" y="283.6">37 VARNA STREET, CLOVELLY NSW 2031</text>
<text x="293.4" y="283.9">1: 200</text>
<text x="322.2" y="283.9">2 OF 8</text>
<text x="354.4" y="283.8">7806/</text>
<text x="377.6" y="283.8">G</text>
</g>
<g font-size="3">
<text x="193.7" y="120">38.105</text>
<text x="95.2" y="148.6" transform="rotate(-90 95.2 148.6)">9.145</text>
<text x="286.3" y="149.6" transform="rotate(-90 286.3 149.6)">9.145</text>
<text x="193.7" y="171.5">38.100</text>
</g>
<g font-size="2.6">
<text x="397.3" y="21">T.N.</text>
<text x="400.9" y="31.6">M.N.</text>
<text x="253.6" y="73.5">8660 Min. Proposed</text>
<text x="263.8" y="83.3">6235 Existing</text>
<text x="201.7" y="94">ridge 62.08</text>
<text x="194.9" y="100.8">One and Two Storey</text>
<text x="230.5" y="98.2">roof 59.69</text>
<text x="193.9" y="103.8">Brick and Clad Cottage</text>
<text x="201" y="107.3">(Tile Roof)</text>
<text x="237.2" y="103.2">g.f.l.54.28</text>
<text x="203.1" y="110.4">No.35</text>
<text x="252.6" y="109.4" transform="rotate(-90 252.6 109.4)">Porch</text>
<text x="257.4" y="113.1" transform="rotate(-90 257.4 113.1)">lip 56.62</text>
<text x="294" y="113.3" transform="rotate(-90 294 113.3)">path</text>
<text x="358.8" y="113.4" transform="rotate(-90 358.8 113.4)">810 - 885</text>
<text x="367.7" y="110.8" transform="rotate(-90 367.7 110.8)">940 Min.</text>
<text x="370.6" y="111" transform="rotate(-90 370.6 111)">Proposed</text>
<text x="98.3" y="114.7">5 high</text>
<text x="207" y="114.2">lip 60.01, eave 59.83</text>
<text x="227.8" y="118.1">lip 57.29, eave 57.17</text>
<text x="277.7" y="115.9">4 high</text>
<text x="361.7" y="116.3" transform="rotate(-90 361.7 116.3)">Existing (Survey)</text>
<text x="104.5" y="120">Paling</text>
<text x="105.1" y="123.4">Low</text>
<text x="116.8" y="124.5">54.33</text>
<text x="126.4" y="123.6">brick</text>
<text x="150.4" y="124.4">53.97</text>
<text x="167.2" y="125">Garden</text>
<text x="181.9" y="123.7">wall</text>
<text x="187.1" y="125">54.05</text>
<text x="205.6" y="123.9">Paving53.86Pavers</text>
<text x="228.5" y="125">lip 57.27</text>
<text x="258.1" y="124.8">53.34</text>
<text x="265.4" y="123.6">Conc</text>
<text x="275.3" y="120.7">fence</text>
<text x="289.4" y="120.3" transform="rotate(-90 289.4 120.3)">53.24</text>
<text x="314.8" y="122.4" transform="rotate(-45 314.8 122.4)">53.11</text>
<text x="316.4" y="123.1" transform="rotate(-45 316.4 123.1)">t.k</text>
<text x="71.9" y="129.8">lip 57.01</text>
<text x="95.4" y="128" transform="rotate(-90 95.4 128)">fence</text>
<text x="101.2" y="131.2">54.72</text>
<text x="102.6" y="127.8">Garden</text>
<text x="301.5" y="129.2">3 high</text>
<text x="56.3" y="136.3">One and Two Storey</text>
<text x="97.1" y="134.8">8 high</text>
<text x="103.1" y="137.5">54.36</text>
<text x="160.7" y="135.2" transform="rotate(-90 160.7 135.2)">lip 57.02</text>
<text x="173.5" y="135.3">Awning</text>
<text x="257.7" y="137.8" transform="rotate(-90 257.7 137.8)">lip 56.58</text>
<text x="272.3" y="133.4">Grass</text>
<text x="285.3" y="136.2" transform="rotate(-90 285.3 136.2)">Garden</text>
<text x="60.7" y="139.3">Brick Cottage</text>
<text x="62.4" y="142.4">(Tile Roof)</text>
<text x="137.2" y="139.2">Existing ground</text>
<text x="137.3" y="142.1">floor remaining</text>
<text x="170.8" y="138.5">over pavers</text>
<text x="209.9" y="142.8">Proposed First</text>
<text x="237.4" y="142.7">g.f.l 54.33</text>
<text x="253.1" y="139.7" transform="rotate(-90 253.1 139.7)">Porch</text>
<text x="255.6" y="143.6" transform="rotate(-90 255.6 143.6)">54.19</text>
<text x="260.8" y="138.2" transform="rotate(-90 260.8 138.2)">Garden</text>
<text x="289.4" y="140.7" transform="rotate(-90 289.4 140.7)">Low stone wall</text>
<text x="315.8" y="140.2" transform="rotate(-90 315.8 140.2)">(0.15 High)</text>
<text x="61.4" y="148.2">Knox Street</text>
<text x="65.4" y="145.5">No.2</text>
<text x="126.3" y="148.4">Grass</text>
<text x="160.8" y="145.1" transform="rotate(-90 160.8 145.1)">53.96</text>
<text x="165.4" y="146.2">lip 57.05, eave 56.9</text>
<text x="192.8" y="144.7" transform="rotate(-90 192.8 144.7)">54.07</text>
<text x="209.9" y="145.7">Floor Addition</text>
<text x="249.8" y="149.9">57.3</text>
<text x="266.1" y="144.8">53.3</text>
<text x="271.3" y="146.9">Pavers</text>
<text x="314.6" y="147.5" transform="rotate(-45 314.6 147.5)">52.87</text>
<text x="316.2" y="148.2" transform="rotate(-45 316.2 148.2)">t.k</text>
<text x="60.3" y="153.4">roof 57.28</text>
<text x="181.2" y="151.4">g.f.l 54.13</text>
<text x="229.8" y="155.6" transform="rotate(-90 229.8 155.6)">ridge 59.57</text>
<text x="259.4" y="152.2">53.22</text>
<text x="95.2" y="157.8" transform="rotate(-90 95.2 157.8)">Paling</text>
<text x="99.3" y="158.3" transform="rotate(-90 99.3 158.3)">Garden</text>
<text x="152" y="161.6">Plastic</text>
<text x="161" y="156.1" transform="rotate(-90 161 156.1)">53.9</text>
<text x="242.9" y="156.8">ridge 58.69</text>
<text x="266.7" y="156.4">Concrete</text>
<text x="267.1" y="158.9">Driveway</text>
<text x="302.8" y="160">Driveway</text>
<text x="347.5" y="157.5" transform="rotate(-90 347.5 157.5)">(20.115 Wide)</text>
<text x="54.8" y="164.2" transform="rotate(-90 54.8 164.2)">lip 60.8</text>
<text x="83.9" y="166.2">Awning</text>
<text x="102.4" y="165.3">54.26</text>
<text x="152.5" y="164.2">Shed</text>
<text x="257.5" y="166.7">53.2</text>
<text x="268.6" y="166.7">Garden</text>
<text x="297.5" y="163.6">Tel</text>
<text x="316.9" y="167.7">Bench Mark</text>
<text x="42.4" y="169.9" transform="rotate(-90 42.4 169.9)">ridge 62.06</text>
<text x="49.2" y="172.9" transform="rotate(-90 49.2 172.9)">Two Storey</text>
<text x="82.4" y="168.7" transform="rotate(-90 82.4 168.7)">lip 57.2</text>
<text x="111.8" y="169.7">Brick</text>
<text x="127.9" y="169.7">fence</text>
<text x="145.3" y="169.1">lip 56.4</text>
<text x="289" y="173" transform="rotate(-90 289 173)">52.69</text>
<text x="316.8" y="173.6">RL 52.64 (AHD)</text>
<text x="316.9" y="170.6">Cut in top of Kerb</text>
<text x="61.9" y="179.2">Single Storey</text>
<text x="167.6" y="179.2">ridge 58.48</text>
<text x="193.8" y="177.4">Rendered Cottage</text>
<text x="196.2" y="174.4">Single Storey</text>
<text x="253.9" y="175.9">g.f.l 53.26</text>
<text x="270.7" y="177.5" transform="rotate(-90 270.7 177.5)">Porch</text>
<text x="198.3" y="180.5">(Tile Roof)</text>
<text x="200.4" y="183.6">No.39</text>
<text x="248.4" y="181.5" transform="rotate(-90 248.4 181.5)">ridge 59.2</text>
<text x="274.5" y="184.3" transform="rotate(-90 274.5 184.3)">lip 55.74</text>
<text x="276.4" y="184.4" transform="rotate(-90 276.4 184.4)">eave 55.51</text>
<text x="293.7" y="182.1" transform="rotate(-90 293.7 182.1)">Concrete</text>
<text x="303.9" y="184.7">5 high</text>
<text x="268.1" y="189.8" transform="rotate(-90 268.1 189.8)">roof 56.6</text>
<text x="293.1" y="194.2">Line of existing residence</text>
<text x="293.2" y="197.2">shown dashed</text>
<text x="284.9" y="202.4" transform="rotate(-90 284.9 202.4)">About 19.81</text>
<text x="269.3" y="221">Knox St</text>
<text x="19.8" y="283.8">FOR:</text>
<text x="137.4" y="283.6">AT:</text>
<text x="283.1" y="283.9">SCALE:</text>
<text x="311.6" y="283.9">SHEET:</text>
<text x="340.9" y="283.9">JOB NO:</text>
<text x="367.4" y="283.8">16</text>
</g>
</svg>
